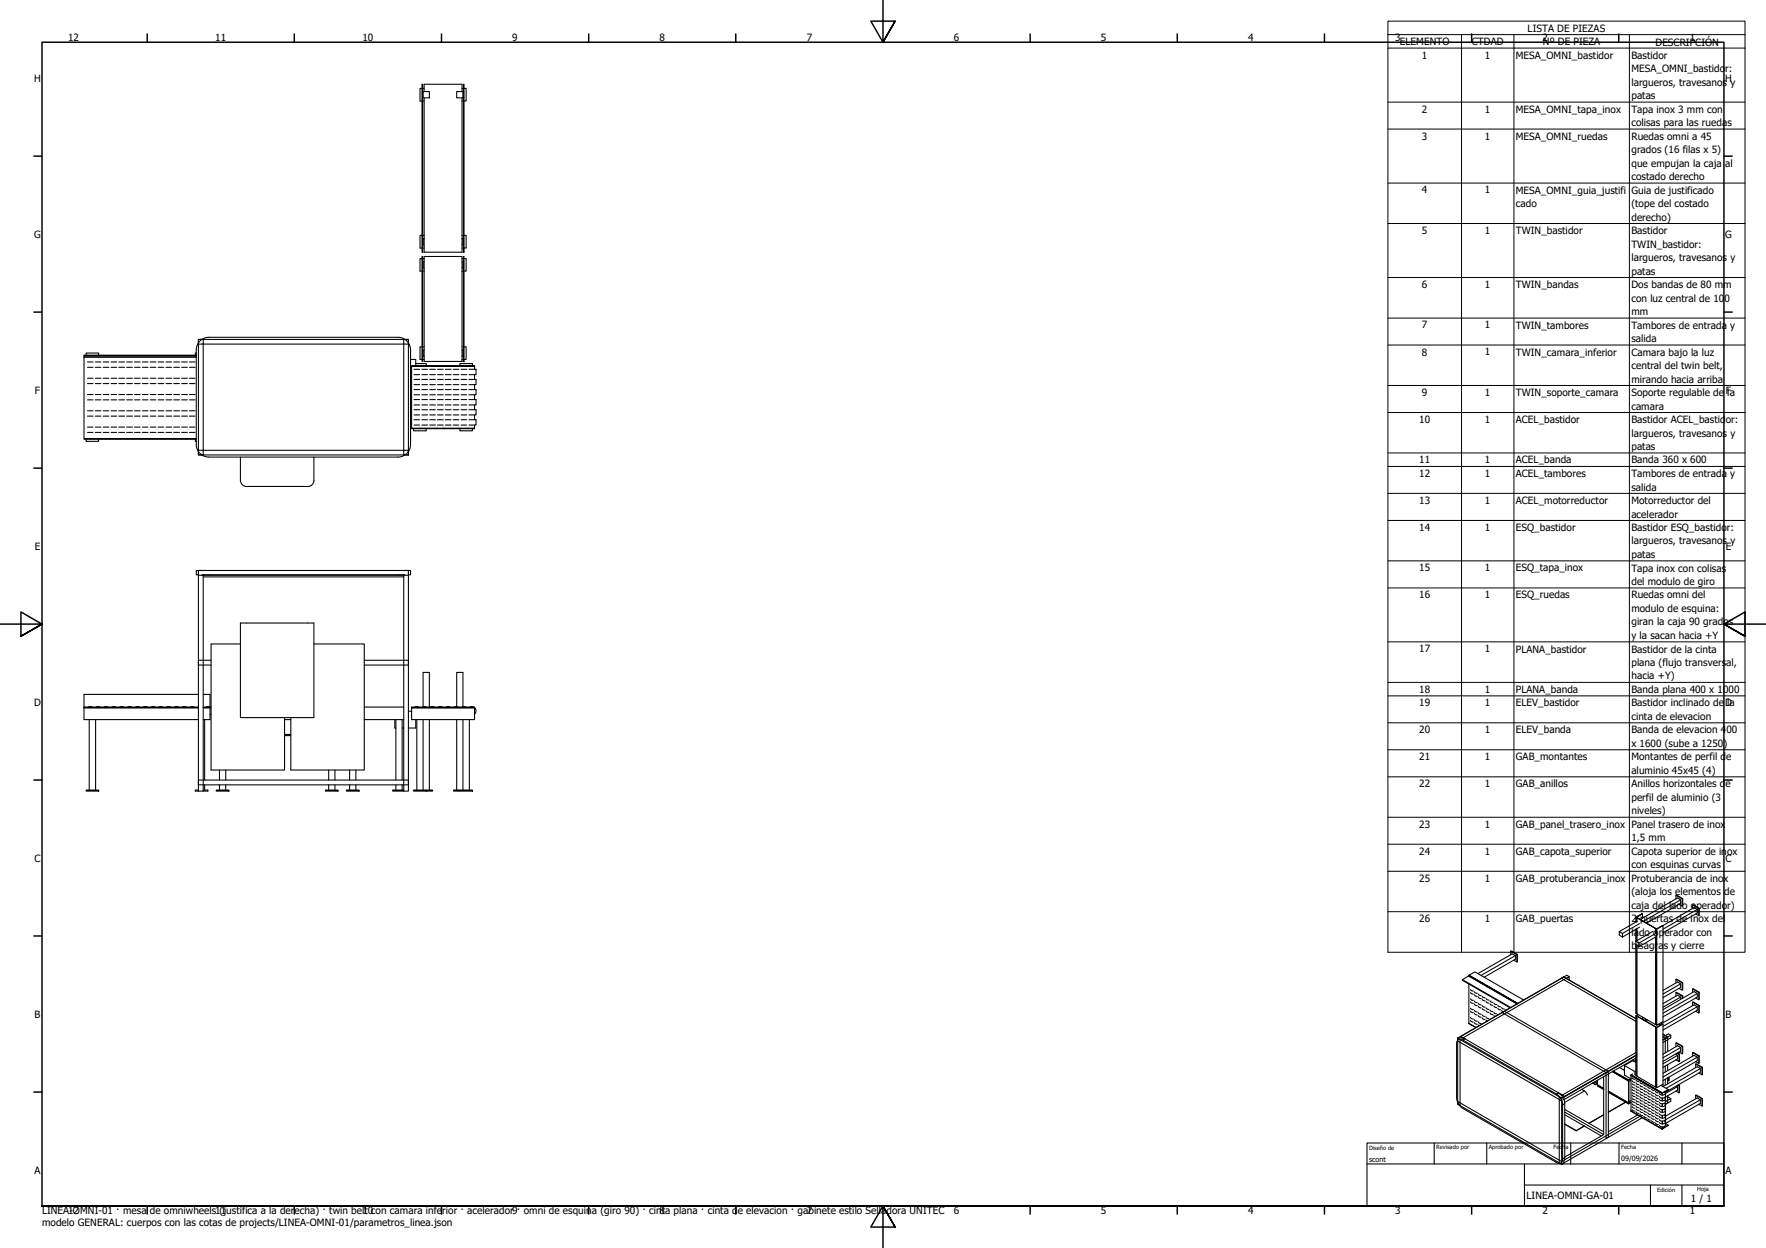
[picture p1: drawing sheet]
<svg xmlns="http://www.w3.org/2000/svg" width="841mm" height="594mm" viewBox="0 0 841 594" stroke-linecap="round" stroke-linejoin="round" font-family="sans-serif">
<!-- layer: Visible (ISO) -->
<g fill="none" stroke="#000" stroke-width=".51">
<path d="M201 42h-1v6h1M201 40v80zM201 48h1M201 42h1M201 44h3v3h-3zM202 44v-4h18v4M202 47v73h18v-73M217 44h3v3h-3zM220 48h1M220 42h1M221 40v80zM221 42h1v6h-1"/>
<path d="M201 112h-1v6h1M201 118h1M201 112h1M202 114h-1v3h1M220 114v3M220 118h1M220 112h1M221 112h1v6h-1M201 123h-1v6h1M201 122v50zM201 129h1M201 123h1"/>
<path d="M202 125h-1v3h1M202 122h18v50h-18zM220 125v3M220 129h1M220 123h1M221 122v50zM221 123h1v6h-1M40 169h.1M40 170v39M41 169v-1h6v1M42 175h2M42 172h2"/>
<path d="M45 175h3M45 172h3M49 175h3M49 172h3M53 175h3M53 172h3M57 175h2M57 172h2M60 175h3M60 172h3M64 175h3M64 172h3"/>
<path d="M68 175h2M68 172h2M72 175h2M72 172h2M75 175h3M75 172h3M79 175h3M79 172h3M83 175h2M83 172h2M86 175h3M86 172h3"/>
<path d="M90 175h3M90 172h3M93 168v1M93 169h-53h53h-53v1h53M94 162h3v2h-3zM94 162h101v55h-101zM97 164h95v50h-95zM99 161a6 6 0 0 0-6 6v45a6 6 0 0 0 6 6M100 161h89M190 161a6 6 0 0 1 6 6v45a6 6 0 0 1-6 6M192 162h3v2h-3zM196 171h2v3"/>
<path d="M196 179h.1M196 174h30zM196 174v30M197 176h3M197 178h3M198 173h5v1M201 176h3M201 178h3M201 165h-1v6h1M201 171h1M201 165h1M202 167h-1v3h1"/>
<path d="M205 176h2M205 178h2M208 176h3M208 178h3M212 176h3M212 178h3M216 176h3M216 178h3M219 174v-1h6v1M220 176h2M220 178h2M220 167v3"/>
<path d="M220 171h1M220 165h1M221 165h1v6h-1M223 176h4v2h-4M226 174v2M226 178v3M42 190h2M42 188h2M42 198h2M42 196h2M42 183h2M42 180h2"/>
<path d="M45 190h3M45 188h3M45 198h3M45 196h3M45 183h3M45 180h3M49 190h3M49 188h3M49 198h3M49 196h3M49 183h3M49 180h3"/>
<path d="M53 190h3M53 188h3M53 198h3M53 196h3M53 183h3M53 180h3M57 190h2M57 188h2M57 198h2M57 196h2M57 183h2M57 180h2"/>
<path d="M60 190h3M60 188h3M60 198h3M60 196h3M60 183h3M60 180h3M64 190h3M64 188h3M64 198h3M64 196h3M64 183h3M64 180h3"/>
<path d="M68 190h2M68 188h2M68 198h2M68 196h2M68 183h2M68 180h2M72 190h2M72 188h2M72 198h2M72 196h2M72 183h2M72 180h2"/>
<path d="M75 190h3M75 188h3M75 198h3M75 196h3M75 183h3M75 180h3M79 190h3M79 188h3M79 198h3M79 196h3M79 183h3M79 180h3"/>
<path d="M83 190h2M83 188h2M83 198h2M83 196h2M83 183h2M83 180h2M86 190h3M86 188h3M86 198h3M86 196h3M86 183h3M86 180h3"/>
<path d="M90 190h3M90 188h3M90 198h3M90 196h3M90 183h3M90 180h3M197 181h3M197 183h3M197 190h3M197 193h3M197 200h3M197 195h3"/>
<path d="M197 198h3M197 185h3M197 188h3M201 181h3M201 183h3M201 190h3M201 193h3M201 200h3M201 195h3M201 198h3M201 185h3M201 188h3"/>
<path d="M205 181h2M205 183h2M205 190h2M205 193h2M205 200h2M205 195h2M205 198h2M205 185h2M205 188h2M208 181h3M208 183h3M208 190h3"/>
<path d="M208 193h3M208 200h3M208 195h3M208 198h3M208 185h3M208 188h3M212 181h3M212 183h3M212 190h3M212 193h3M212 200h3M212 195h3"/>
<path d="M212 198h3M212 185h3M212 188h3M216 181h3M216 183h3M216 190h3M216 193h3M216 200h3M216 195h3M216 198h3M216 185h3M216 188h3"/>
<path d="M220 181h2M220 183h2M220 190h2M220 193h2M220 200h2M220 195h2M220 198h2M220 185h2M220 188h2M223 181h4v2h-4M223 190h4v3h-4M223 200h4v2h-4"/>
<path d="M223 195h4v3h-4M223 185h4v3h-4M226 183v2M226 188v2M226 193v2M226 198v2M41 209v1h6v-1M42 206h2M42 203h2M45 206h3M45 203h3M49 206h3"/>
<path d="M49 203h3M53 206h3M53 203h3M57 206h2M57 203h2M60 206h3M60 203h3M64 206h3M64 203h3M68 206h2M68 203h2M72 206h2"/>
<path d="M72 203h2M75 206h3M75 203h3M79 206h3M79 203h3M83 206h2M83 203h2M86 206h3M86 203h3M90 206h3M90 203h3M93 209v1"/>
<path d="M93 209h-53h53M94 214h3v3h-3zM100 218h89M114 218l1 11 1 2 2 1M149 218v11M192 214h3v3h-3zM196 204h30zM197 204v1h6v-1M197 202h3M201 202h3M205 202h2M208 202h3"/>
<path d="M212 202h3M216 202h3M219 204v1h6v-1M220 202h2M226 202v2M117 232h29M150 229l-1 1-2 2M94 274h-1v-2h103v2h-1M94 272v105M96 274h97M97 274v103h-3M97 275h95"/>
<path d="M192 274v103M193 272h2v105h-3M195 272v2h-101M114 297h35v45h-35zM94 317h7M94 314h7M114 307h-13v60h35v-25M149 307h24v60h-35v-25M173 314h22v3h-22M40 337h54M42 337h2M46 337h2"/>
<path d="M49 337h2M53 337h2M57 337h2M61 337h2M64 337h2M68 337h2M72 337h2M76 337h2M79 337h2M83 337h2M87 337h2M91 337h2"/>
<path d="M94 331h-54v12h54M95 337h-55M97 331h3v12h-3M97 337h3M98 337l1-1 2 1M101 340h-1M173 337h19M195 339h1M196 337h30v6h-30zM196 337h30h-30M197 337h2M201 337h2"/>
<path d="M201 336v-16h3v17M205 337h2M209 337h2M212 337h2M216 337h2M217 336v-16h3v16M220 337h2M224 337h2M226 337l1 1-1 2M42 343v33M46 343v33M97 343v28"/>
<path d="M136 343h2M136 350h2M173 343h19M188 343v4h1M189 343v28M192 343v28M192 347h.1M198 343v4h-3M199 343v33M201 343v33M204 343v33M217 343v33"/>
<path d="M220 343v33M224 343v33M41 376h6v1h-6zM94 371h101v3h-101zM94 376h-1v1h1M97 376h2v1h-2M97 374v2M103 376h6v1h-6zM105 367v4M105 374v2M108 367v4M108 374v2"/>
<path d="M155 376h6v1h-6zM157 367v4M157 374v2M160 367v4M160 374v2M165 376h6v1h-6zM166 367v4M166 374v2M169 367v4M169 374v2M189 374v2M192 374v2"/>
<path d="M192 376h-5v1h5M197 376h6v1h-6zM203 376h3v1h-3M219 376h6v1h-6zM219 376h-3v1h3M779 437l3-2zM779 437v2M780 439l-9 4 2 1M780 437l9 5zM780 437v2M781 440l-8 4v2M781 438l18-11 1 1v2l-16 9"/>
<path d="M782 435v2M798 428v-2l3 2v3h-1M798 426l3 2M800 428l-17 11M801 428v3M806 432v-1l3 1v4l-1-1M806 431l3 1M808 433l-16 9M809 432v4M719 455v-2l3 2v3l-1-1M719 453l3 2M722 455l-17 9"/>
<path d="M723 454l-1 4M771 443v2l2 1M779 442v8l2 1M779 450v32h1M779 442v6M779 450v32M780 442v6M781 441l-8 5M787 443l-8 5 2 1M788 442v2M788 446v42M789 446l-1 42-8-5v-33"/>
<path d="M789 442v2M789 444l-8 5v2M789 442l3-1v45l-3 2v-46M789 446l-8 5M789 442v1M792 444l16-9v-2l-1-1-18 10v46M696 466l23 14M699 464l24 14-24-14 3-1 24 13M700 468l-1 19 4 2M700 464l23 14zM700 465h.1M700 477l2 1"/>
<path d="M700 475l2 1M700 480l2 1M700 472l2 1M700 471l2 1M702 478l2 1M702 477h2M702 474h2M702 472l2 1M704 463l16-9 2 1v2l-15 8M704 479l1 1M704 478h1M704 475h1"/>
<path d="M704 473l1 1M706 479h1M706 476h1M706 474l1 1M708 480h1M708 477h1M708 475l1 1M710 478l1 1M710 476l1 1M711 479l2 1M711 477l2 1M713 480l2 1"/>
<path d="M713 479h2M715 480h1M722 478l-23-13-3 1 23 14M747 466v-1l-50 29M747 465l-1-1-52 30v2l49 27v-1l1 1M789 480h.1M789 475h.1M789 477h.1M789 473h.1M792 471l7-4 1 1v2l-8 5M798 474v-2l3 2v1M798 472l3 2"/>
<path d="M798 468v-2l3 2v3h-1M798 466l3 2M800 476v-1l-1-1-7 4M800 475l-8 4M800 468l-8 5M801 468v3M801 474v1M806 479v-2l3 2v3l-1-1M806 477l3 2M806 472v-1l3 1v4l-1-1M806 471l3 1M808 479l-16 10"/>
<path d="M808 473l-16 9M809 479v3M809 472v4M694 495h1h1l45 26 2 1 1 3v27v1l-2 1-47-28-1-3v-26zM694 494l1 1v30l49 28v1l-50-28zM696 494l2 1M696 494h-1h-1l50 29 1-1M697 494h.1M698 495l44 25M699 487l4 2M700 486l2 1M700 484l2 1"/>
<path d="M700 481l2 1M702 487l2 1M702 485l2 1M702 482l2 1M702 481l2 1M704 488h.1M704 486l1 1M704 483l1 1M704 482l1 1M706 480l1 1M706 485h1M706 483l1 1"/>
<path d="M708 481l1 1M708 486h.1M708 484l1 1M710 482l1 1M710 481l1 1M710 485h.1M711 483l1 1M711 482l2 1M713 483h.1M715 481l1 1M715 482l1-1 50 29-1 1zM717 481h.1"/>
<path d="M779 486l-35-20 1-1 34 20-34-20-49 28 2 2M779 484v28h1M780 484l9 5-1 28v-28M780 483h-1v29M780 483h-1M782 484v1M782 484v1l2 1M784 485v1M785 485l-1 1M789 489l-9-5v28l8 5M789 497h.1M789 490v1"/>
<path d="M789 492h.1M789 489l3-2v29M789 481h.1M789 483h.1M789 495v1M789 498h.1M789 489v29l3-2M790 488h.1M791 488h-1l17-10 1 1v2l-16 9M792 487l-3 2v29M792 481l15-9 1 1v2l-16 9M792 492l2 2"/>
<path d="M793 494v7M794 494h-1M794 494v6M794 494l-2 1M796 493v1l-4 2M796 493l-1-1-3 2h1M796 493l-4 2M798 498v-2l3 2v4l-1-1M798 496l3 2M800 499l-8 5M801 498v4M753 519l2 1 1 1"/>
<path d="M758 516h2M759 515l1 1h1M760 515h.1M761 516h-1M761 515h-2M761 517l3 1M761 514v2l3 2M761 517l3 2M764 512v28M766 510v31l-1 1v-31M766 520l10 5-10-5M766 519l10 6"/>
<path d="M768 510l8 5v10v-10M768 510l8 4M768 510l8 4 1-1M768 510l8 5 1-1M768 510h.1M770 511h.1M771 508l3 1M771 512h1M773 513h1M774 507l5 3M774 509h-1M777 512l14 8 3-1-3 1"/>
<path d="M777 512v17l14 8 3-1-3 1-14-8M777 512l15 8zM777 517l2 1M777 516l2 1M777 520l2 1M777 519h2M777 514l2 1M777 513l2 1M778 511l-1 1 14 9M779 510v2M779 504v1h-2M779 506l-1-1-4 2v5l3 2h-1"/>
<path d="M779 505h.1M779 501l-35 20 1 1M779 502l-35 21M779 504l-34 19v-1M779 518l1 1M779 517l1 1M779 520h1M779 516h1M779 514l1 1M781 519l1 1M781 518l1 1M781 517h1"/>
<path d="M781 515l1 1M783 519l1 1M783 518h1M783 516l1 1M785 519l1 1M785 517l1 1M787 520l1 1M787 518l1 1M788 519l2 1M789 515h.1M789 514v1M789 513h.1"/>
<path d="M789 508h.1M789 510h.1M789 505h.1M789 507h.1M789 504h.1M791 517l3 2M792 516v1l16-9 2 1v1l-17 10M792 511l15-9 1 1v2l-16 9M792 502l7-4 1 1v1l-8 5M793 520v1h-1h-1h-1M793 507v3M793 514v3"/>
<path d="M793 520v16M794 507v3M794 513v3M795 513v2l-1-1M795 513v2M798 502h1v2l-7 4M798 517h1v2l-6 3M799 501l1 1v3l-2-1M799 501l1 1M799 502l-7 4M799 517l-6 3M799 516l1 1v3l-2-1"/>
<path d="M799 516l1 1M800 502v3M800 517v3M806 503v-2l3 2v3l-1-1M806 501l3 2M808 508v-1l3 1v4l-2-1M808 507l3 1M808 503l-16 10M809 503v3M810 509l-17 9M811 508v4M694 524l1 1v1h-1z"/>
<path d="M742 520l2 2M742 520l3 2M743 521h1M744 523v1l-1-1v29M744 523v31h1v-1M745 523v2v26v2M745 535l6 3 4-2M745 528l19 11M745 529l19 11M745 531l18 10M745 522h.1M745 535h.1"/>
<path d="M745 535l6 3M754 536l-3 2M764 531l-7 4M774 525l-8 4M776 524h.1M777 525h-1h1M777 524h-1M777 523h2M777 521l2 1M777 528l2 1M777 527l2 1M777 525l2 1"/>
<path d="M777 524l2 1M779 524l1 1M779 522l1 1M779 529l1 1M779 528l1 1M779 527h1M779 525l1 1M779 521l1 1M780 531l-14 8M781 531l-36 21M781 525l1 1M781 523l1 1"/>
<path d="M781 530l1 1M781 529l1 1M781 528h1M781 526l1 1M781 522l1 1M781 521h1M782 532l-38 22h-1v-2M783 520l1 1M783 526l1 1M783 524l1 1M783 531l1 1M783 530l1 1"/>
<path d="M783 529h1M783 527l1 1M783 523l1 1M783 522l1 1M785 521l1 1M785 520l1 1M785 527l1 1M785 526h1M785 532l1 1M785 531l1 1M785 530l1 1M785 528l1 1"/>
<path d="M785 524l1 1M785 523l1 1M787 523h1M787 521l1 1M787 528l1 1M787 527h1M787 533l1 1M787 532l1 1M787 531l1 1M787 529l1 1M787 525l1 1M787 524l1 1"/>
<path d="M788 524h2M788 522l2 1M788 529l2 1M788 528h2M788 535h2M788 533l2 1M788 532l2 1M788 530l2 1M788 526l2 1M788 525l2 1M788 521l2 1M792 528v1"/>
<path d="M792 531v1M792 520v1M792 523v1M792 525v2M792 534v1M792 536v1M792 537h.1M792 523h.1M792 525v1M792 531h.1M792 534h.1M793 523l-1 1h-1l-1-1"/>
<path d="M793 528v1h-1h-1h-1M793 534l-1 1-2-1M793 531v1h-1l-2-1M793 525v1l-1 1h-1l-1-1M793 525h-1h-2M793 530l-1 1-2-1M793 536h-1h-2M793 533l-1 1-2-1M793 527l-1 1-2-1M793 522l-1 1-2-1M793 531l15-8 2 1v1l-17 10 1 1M793 535v1"/>
<path d="M794 523h2M794 522v3M796 523l-3 1M796 523v1l-3 2M808 523v-2l3 2v4l-2-1M808 521l3 2M810 524l-17 9M811 523v4M764 540l-19 11"/>
</g>
<!-- layer: Visible fina (ISO) -->
<path d="M698 495h-1M755 519l-10 6M742 520l-1 1M745 525l-1 1M745 551l-1 1" fill="none" stroke="#000" stroke-width=".48"/>
<g fill="none" stroke="#000" stroke-width=".48">
<path d="M661 16v-6h170v6M661 16h170v7M661 16v437h170v-430M696 16v437M721 16v437M776 16v437M661 23h170M661 49h170M661 61h170M661 87h170M661 106h170M661 132h170"/>
<path d="M661 151h170M661 164h170M661 183h170M661 196h170M661 216h170M661 222h170M661 235h170M661 248h170M661 267h170M661 280h170M661 306h170M661 325h170"/>
<path d="M661 331h170M661 344h170M661 357h170M661 370h170M661 389h170M661 402h170M661 415h170M661 434h170"/>
</g>
<!-- layer: Borde (ISO) -->
<g fill="none" stroke="#000" stroke-width=".7">
<path d="M70 16v4M140 16v4M210 16v4M280 16v4M350 16v4M420 0v20l-5-10h11l-6 10 6-10M491 16v4M561 16v4M631 16v4M701 16v4M771 16v4M16 74h4"/>
<path d="M821 74h4M16 149h4M821 149h4M16 223h4M821 223h4M0 297h20l-10-6v12l10-6-10 6M841 297h-20l10-6v12l-10-6 10 6M16 371h4M821 371h4M16 446h4M821 446h4M16 520h4"/>
<path d="M821 520h4M20 574v-554h801v554h-801h801M70 574v4M140 574v4M210 574v4M280 574v4M350 574v4M491 574v4M561 574v4M631 574v4M701 574v4M771 574v4"/>
<path d="M426 584l-6-10 6 10h-11l5-10v20"/>
</g>
<path d="M651 544h170v30h-170zM651 554h170M683 544v10M708 544v10M726 554v20M748 544v10M771 544v10M801 544v10M726 564h95M786 564v10M801 564v10" fill="none" stroke="#000" stroke-width=".51"/>
<g font-size="4.8">
<text x="728" y="15">LISTA DE PIEZAS</text>
<text x="32" y="20">12</text>
<text x="102" y="20">11</text>
<text x="173" y="20">10</text>
<text x="244" y="20">9</text>
<text x="314" y="20">8</text>
<text x="384" y="20">7</text>
<text x="454" y="20">6</text>
<text x="524" y="20">5</text>
<text x="594" y="20">4</text>
<text x="664" y="20">3</text>
<text x="667" y="21">ELEMENTO</text>
<text x="701" y="21">CTDAD</text>
<text x="735" y="20">2</text>
<text x="735" y="21">Nº DE PIEZA</text>
<text x="788" y="22">DESCRIPCIÓN</text>
<text x="805" y="20">1</text>
<text x="677" y="28">1</text>
<text x="707" y="28">1</text>
<text x="722" y="28">MESA_OMNI_bastidor</text>
<text x="777" y="28">Bastidor</text>
<text x="777" y="34">MESA_OMNI_bastido</text>
<text x="822" y="34">r:</text>
<text x="16" y="39">H</text>
<text x="777" y="41">largueros, travesanos y</text>
<text x="821" y="39">H</text>
<text x="777" y="47">patas</text>
<text x="677" y="54">2</text>
<text x="707" y="54">1</text>
<text x="722" y="54">MESA_OMNI_tapa_inox</text>
<text x="777" y="54">Tapa inox 3 mm con</text>
<text x="777" y="60">colisas para las ruedas</text>
<text x="677" y="66">3</text>
<text x="707" y="66">1</text>
<text x="722" y="67">MESA_OMNI_ruedas</text>
<text x="777" y="67">Ruedas omni a 45</text>
<text x="777" y="73">grados (16 filas x 5)</text>
<text x="777" y="79">que empujan la caja</text>
<text x="822" y="79">al</text>
<text x="777" y="86">costado derecho</text>
<text x="677" y="92">4</text>
<text x="707" y="92">1</text>
<text x="722" y="92">MESA_OMNI_guia_justifi</text>
<text x="777" y="92">Guia de justificado</text>
<text x="722" y="99">cado</text>
<text x="777" y="99">(tope del costado</text>
<text x="777" y="105">derecho)</text>
<text x="16" y="113">G</text>
<text x="677" y="111">5</text>
<text x="707" y="111">1</text>
<text x="722" y="111">TWIN_bastidor</text>
<text x="777" y="111">Bastidor</text>
<text x="822" y="113">G</text>
<text x="777" y="118">TWIN_bastidor:</text>
<text x="777" y="124">largueros, travesanos y</text>
<text x="777" y="131">patas</text>
<text x="677" y="137">6</text>
<text x="707" y="137">1</text>
<text x="722" y="137">TWIN_bandas</text>
<text x="777" y="137">Dos bandas de 80 mm</text>
<text x="777" y="144">con luz central de 10</text>
<text x="821" y="144">0</text>
<text x="777" y="150">mm</text>
<text x="677" y="156">7</text>
<text x="707" y="156">1</text>
<text x="722" y="156">TWIN_tambores</text>
<text x="777" y="156">Tambores de entrada</text>
<text x="824" y="156">y</text>
<text x="777" y="163">salida</text>
<text x="677" y="169">8</text>
<text x="707" y="169">1</text>
<text x="722" y="169">TWIN_camara_inferior</text>
<text x="777" y="169">Camara bajo la luz</text>
<text x="777" y="176">central del twin belt,</text>
<text x="777" y="182">mirando hacia arriba</text>
<text x="17" y="187">F</text>
<text x="677" y="189">9</text>
<text x="707" y="188">1</text>
<text x="722" y="188">TWIN_soporte_camara</text>
<text x="777" y="189">Soporte regulable de</text>
<text x="822" y="187">Fla</text>
<text x="777" y="195">camara</text>
<text x="676" y="201">10</text>
<text x="707" y="201">1</text>
<text x="722" y="201">ACEL_bastidor</text>
<text x="777" y="201">Bastidor ACEL_bastid</text>
<text x="822" y="201">or:</text>
<text x="777" y="208">largueros, travesanos y</text>
<text x="777" y="214">patas</text>
<text x="676" y="221">11</text>
<text x="707" y="221">1</text>
<text x="722" y="221">ACEL_banda</text>
<text x="777" y="221">Banda 360 x 600</text>
<text x="676" y="227">12</text>
<text x="707" y="227">1</text>
<text x="722" y="227">ACEL_tambores</text>
<text x="777" y="227">Tambores de entrada</text>
<text x="824" y="227">y</text>
<text x="777" y="234">salida</text>
<text x="676" y="240">13</text>
<text x="707" y="240">1</text>
<text x="722" y="240">ACEL_motorreductor</text>
<text x="777" y="240">Motorreductor del</text>
<text x="777" y="246">acelerador</text>
<text x="676" y="253">14</text>
<text x="707" y="253">1</text>
<text x="722" y="253">ESQ_bastidor</text>
<text x="777" y="253">Bastidor ESQ_bastido</text>
<text x="822" y="253">r:</text>
<text x="17" y="262">E</text>
<text x="777" y="259">largueros, travesanos y</text>
<text x="822" y="262">E</text>
<text x="777" y="266">patas</text>
<text x="676" y="272">15</text>
<text x="707" y="272">1</text>
<text x="722" y="272">ESQ_tapa_inox</text>
<text x="777" y="272">Tapa inox con colisas</text>
<text x="777" y="278">del modulo de giro</text>
<text x="676" y="285">16</text>
<text x="707" y="285">1</text>
<text x="722" y="285">ESQ_ruedas</text>
<text x="777" y="285">Ruedas omni del</text>
<text x="777" y="291">modulo de esquina:</text>
<text x="777" y="298">giran la caja 90 grados</text>
<text x="777" y="304">y la sacan hacia +Y</text>
<text x="676" y="310">17</text>
<text x="707" y="310">1</text>
<text x="722" y="311">PLANA_bastidor</text>
<text x="777" y="311">Bastidor de la cinta</text>
<text x="777" y="317">plana (flujo transvers</text>
<text x="822" y="317">al,</text>
<text x="777" y="323">hacia +Y)</text>
<text x="676" y="330">18</text>
<text x="707" y="330">1</text>
<text x="722" y="330">PLANA_banda</text>
<text x="777" y="330">Banda plana 400 x 1000</text>
<text x="16" y="336">D</text>
<text x="821" y="336">D</text>
<text x="676" y="336">19</text>
<text x="707" y="336">1</text>
<text x="722" y="336">ELEV_bastidor</text>
<text x="777" y="336">Bastidor inclinado de</text>
<text x="823" y="336">la</text>
<text x="777" y="343">cinta de elevacion</text>
<text x="676" y="349">20</text>
<text x="707" y="349">1</text>
<text x="722" y="349">ELEV_banda</text>
<text x="777" y="349">Banda de elevacion 4</text>
<text x="822" y="349">00</text>
<text x="777" y="356">x 1600 (sube a 1250)</text>
<text x="676" y="362">21</text>
<text x="707" y="362">1</text>
<text x="722" y="362">GAB_montantes</text>
<text x="777" y="362">Montantes de perfil d</text>
<text x="822" y="362">e</text>
<text x="777" y="368">aluminio 45x45 (4)</text>
<text x="676" y="375">22</text>
<text x="707" y="375">1</text>
<text x="722" y="375">GAB_anillos</text>
<text x="777" y="375">Anillos horizontales d</text>
<text x="822" y="375">e</text>
<text x="777" y="381">perfil de aluminio (3</text>
<text x="777" y="388">niveles)</text>
<text x="676" y="394">23</text>
<text x="707" y="394">1</text>
<text x="722" y="394">GAB_panel_trasero_inox</text>
<text x="777" y="394">Panel trasero de inox</text>
<text x="777" y="401">1,5 mm</text>
<text x="676" y="407">24</text>
<text x="707" y="407">1</text>
<text x="722" y="407">GAB_capota_superior</text>
<text x="777" y="407">Capota superior de in</text>
<text x="822" y="407">ox</text>
<text x="16" y="410">C</text>
<text x="777" y="413">con esquinas curvas</text>
<text x="822" y="410">C</text>
<text x="676" y="420">25</text>
<text x="707" y="420">1</text>
<text x="722" y="420">GAB_protuberancia_inox</text>
<text x="777" y="420">Protuberancia de inox</text>
<text x="777" y="426">(aloja los elementos</text>
<text x="821" y="426">de</text>
<text x="777" y="433">caja del lado op</text>
<text x="811" y="433">erador)</text>
<text x="676" y="439">26</text>
<text x="707" y="439">1</text>
<text x="722" y="439">GAB_puertas</text>
<text x="777" y="439">2 puertas de inox del</text>
<text x="777" y="445">la</text>
<text x="781" y="445">do o</text>
<text x="790" y="445">p</text>
<text x="793" y="445">erador con</text>
<text x="777" y="452">b</text>
<text x="780" y="452">i</text>
<text x="781" y="452">sagr</text>
<text x="790" y="452">a</text>
<text x="792" y="452">s y cierre</text>
<text x="16" y="484">B</text>
<text x="822" y="484">B</text>
<text x="16" y="559">A</text>
<text x="822" y="559">A</text>
<text x="727" y="571">LINEA-OMNI-GA-01</text>
<text x="805" y="572">1 / 1</text>
<text x="20" y="578">LINEA1-OMNI-01 · mesa</text>
<text x="35" y="578">2</text>
<text x="71" y="578">de omniwheels1(1justifica a la der</text>
<text x="140" y="578">echa) · twin bel1t0con camara infe</text>
<text x="211" y="578">rior · acelerador9· omni de esquina (giro 90) · cin8ta plana · cinta d</text>
<text x="351" y="578">e elevacion · ga7binete estilo Selladora UNITEC</text>
<text x="454" y="578">6</text>
<text x="524" y="578">5</text>
<text x="594" y="578">4</text>
<text x="664" y="578">3</text>
<text x="735" y="578">2</text>
<text x="805" y="578">1</text>
<text x="20" y="584">modelo GENERAL: cuerpos con las cotas de projects/LINEA-OMNI-01/parametros_linea.json</text>
</g>
<g font-size="3.4">
<text x="652" y="553">scont</text>
<text x="772" y="553">09/09/2026</text>
</g>
<g font-size="2.7">
<text x="652" y="547">Diseño de</text>
<text x="684" y="547">Revisado por</text>
<text x="709" y="547">Aprobado por</text>
<text x="740" y="547">Fe</text>
<text x="743" y="547">c</text>
<text x="744" y="547">h</text>
<text x="746" y="547">a</text>
<text x="772" y="547">Fecha</text>
<text x="789" y="567">Edición</text>
<text x="808" y="567">Hoja</text>
</g>
</svg>
